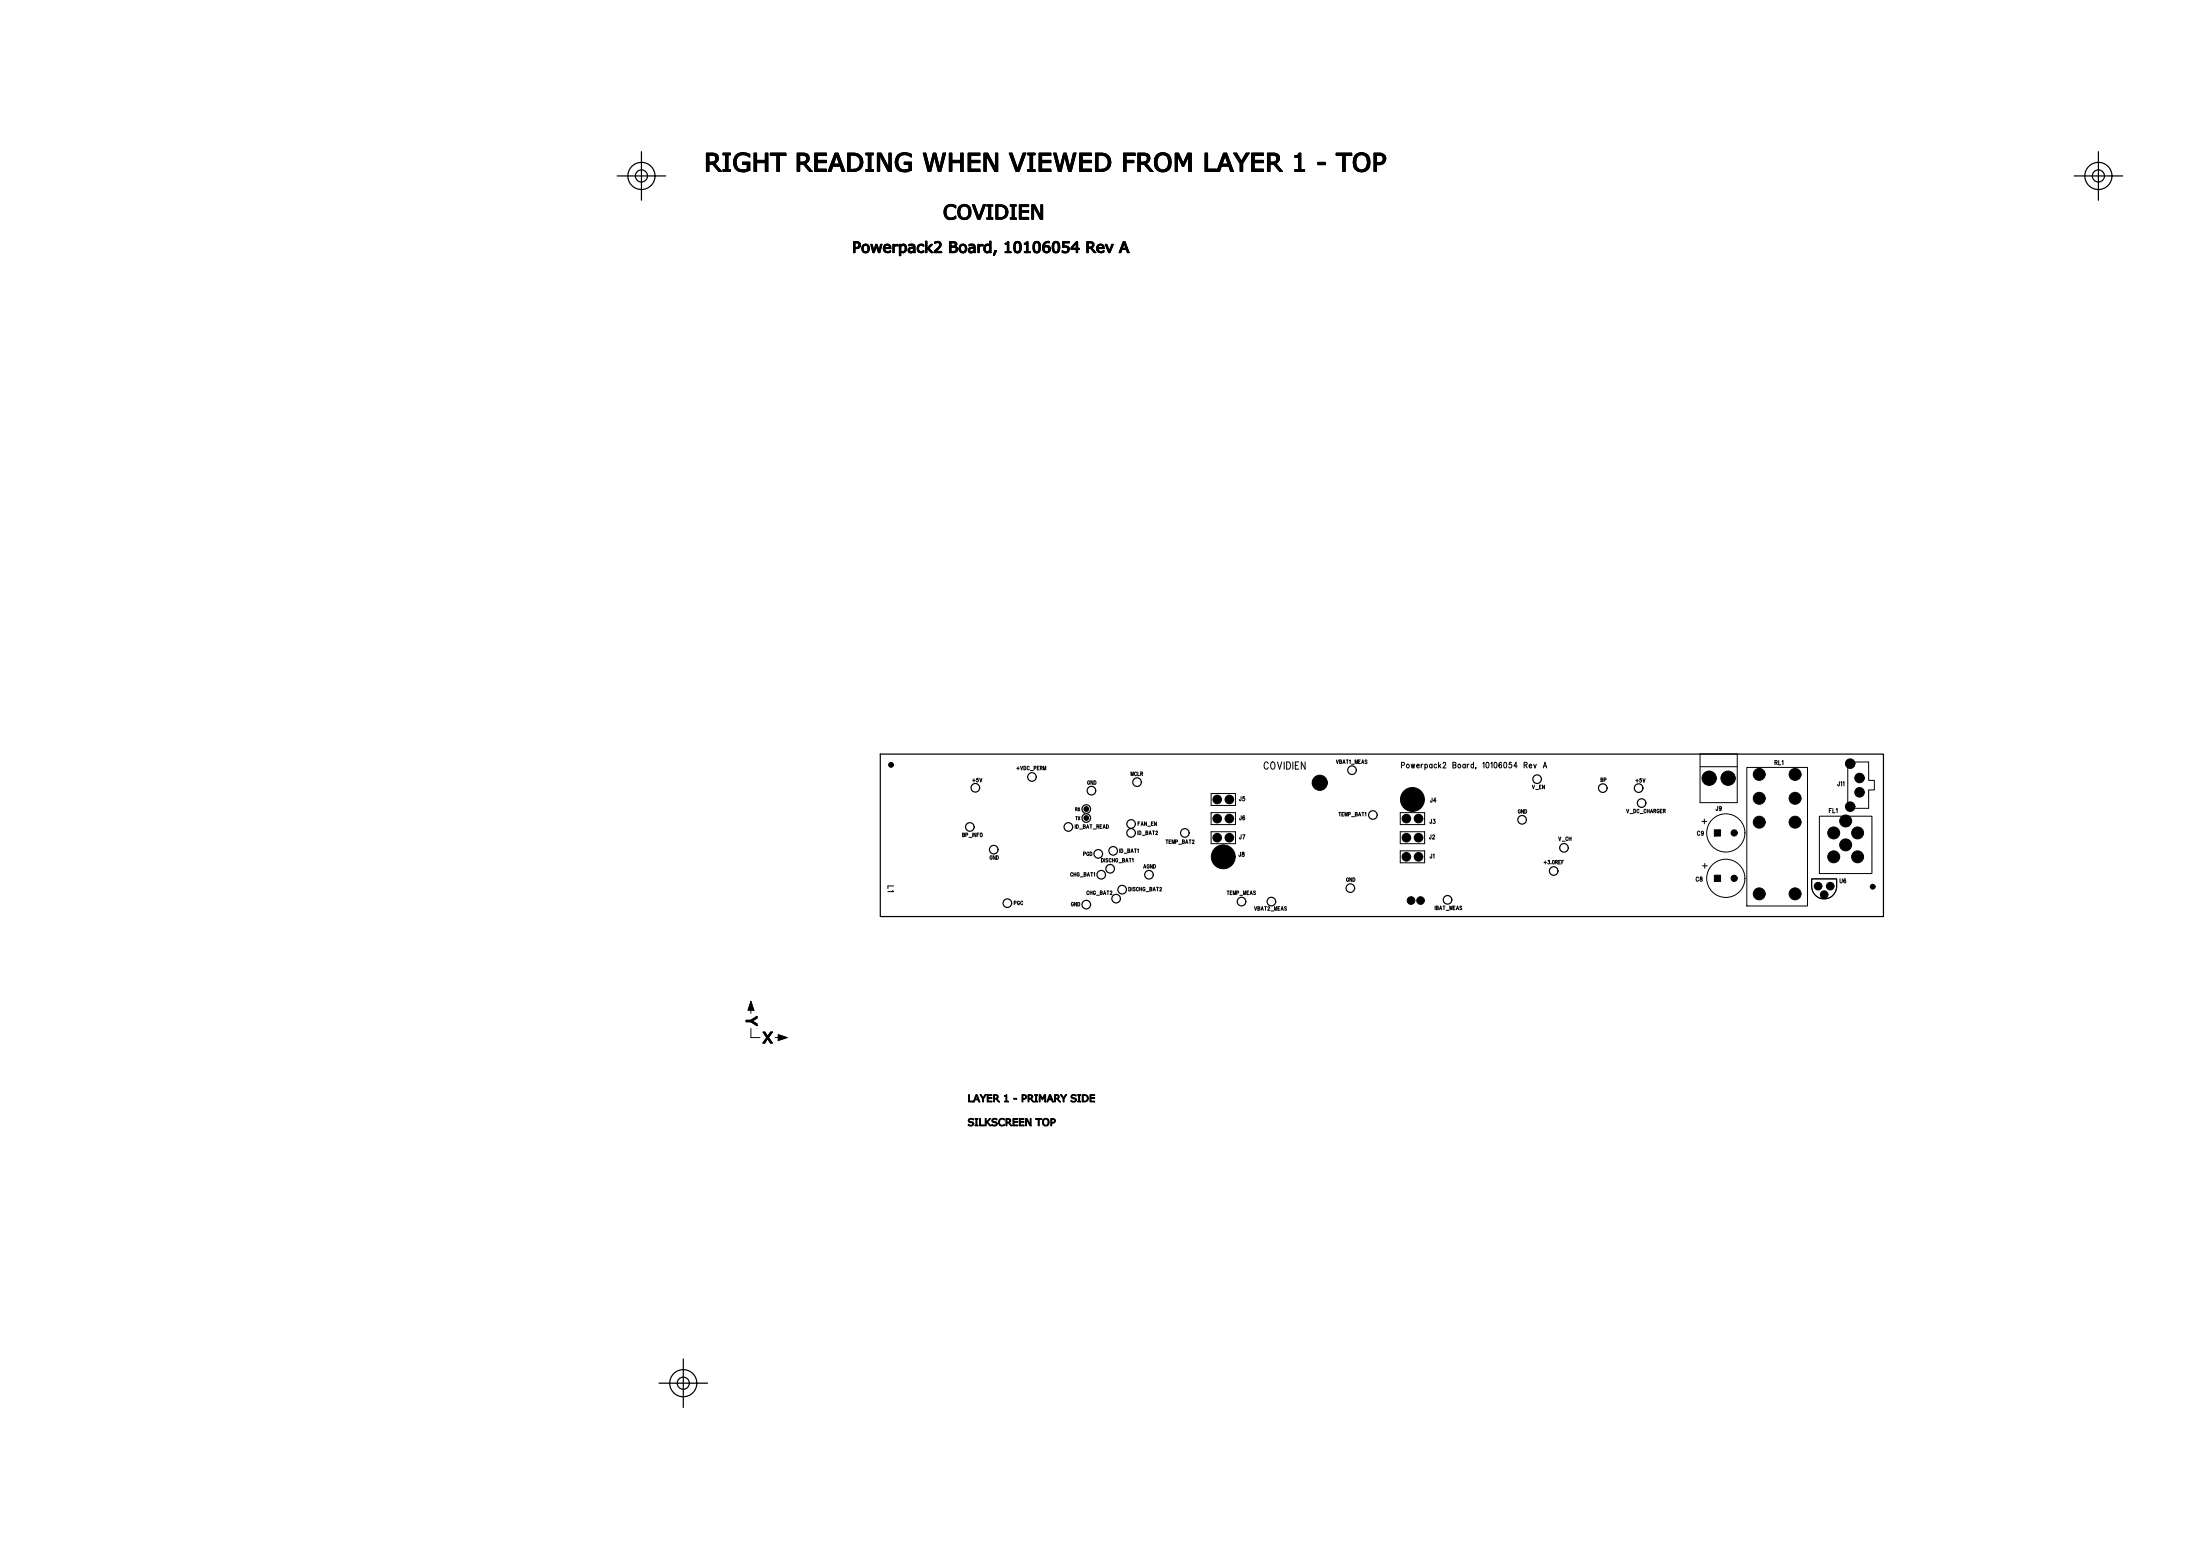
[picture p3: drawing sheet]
<svg xmlns="http://www.w3.org/2000/svg" width="297mm" height="210mm" viewBox="0 0 297 210" stroke-linecap="round" stroke-linejoin="round" font-family="sans-serif">
<g fill="none" stroke="#000" stroke-width=".16">
<path d="M83.3 23.8h6.6M86.6 20.5v6.5M280 23.8h6.6M283.3 20.5v6.5M118.9 101.8h135.4v21.9h-135.4zM89 186.7h6.5M92.3 183.4v6.6"/>
<circle cx="86.6" cy="23.8" r="1.83"/>
<circle cx="86.6" cy="23.8" r=".82"/>
<circle cx="283.3" cy="23.8" r="1.83"/>
<circle cx="283.3" cy="23.8" r=".82"/>
<circle cx="130.9" cy="111.6" r=".58"/>
<circle cx="131.7" cy="106.3" r=".58"/>
<circle cx="134.2" cy="114.7" r=".58"/>
<circle cx="139.3" cy="104.9" r=".58"/>
<circle cx="144.2" cy="111.6" r=".58"/>
<circle cx="146.7" cy="109.2" r=".58"/>
<circle cx="146.7" cy="110.4" r=".58"/>
<circle cx="147.4" cy="106.7" r=".58"/>
<circle cx="148.3" cy="115.3" r=".58"/>
<circle cx="148.7" cy="118.1" r=".58"/>
<circle cx="149.9" cy="117.3" r=".58"/>
<circle cx="150.3" cy="114.9" r=".58"/>
<circle cx="152.7" cy="111.2" r=".58"/>
<circle cx="152.7" cy="112.4" r=".58"/>
<circle cx="153.5" cy="105.6" r=".58"/>
<circle cx="155.1" cy="118.1" r=".58"/>
<circle cx="160" cy="112.4" r=".58"/>
<circle cx="182.3" cy="119.9" r=".58"/>
<circle cx="182.5" cy="104" r=".58"/>
<circle cx="185.4" cy="110" r=".58"/>
<circle cx="205.5" cy="110.7" r=".58"/>
<circle cx="207.5" cy="105.2" r=".58"/>
<circle cx="209.8" cy="117.6" r=".58"/>
<circle cx="211.2" cy="114.4" r=".58"/>
<circle cx="216.4" cy="106.4" r=".58"/>
<circle cx="221.2" cy="106.4" r=".58"/>
<circle cx="221.6" cy="108.4" r=".58"/>
<circle cx="136" cy="121.9" r=".58"/>
<circle cx="146.7" cy="122.1" r=".58"/>
<circle cx="150.7" cy="121.3" r=".58"/>
<circle cx="151.5" cy="120.1" r=".58"/>
<circle cx="167.6" cy="121.7" r=".58"/>
<circle cx="171.7" cy="121.7" r=".58"/>
<circle cx="195.4" cy="121.5" r=".58"/>
<circle cx="92.3" cy="186.7" r="1.83"/>
<circle cx="92.3" cy="186.7" r=".82"/>
</g>
<g fill="none" stroke="#000" stroke-width=".14">
<path d="M166.8 107.1v1.6M166.8 109.7v1.6M166.8 112.3v1.6M192.3 109.7v1.6M192.3 112.3v1.6M192.3 114.9v1.6M235.9 103.6h8.1v18.7h-8.1zM245.6 110.2h7.1v7.7h-7.1zM101.4 135.1l.4 1.3h-.8zM101.4 135.5l.2 .7h-.5zM101.4 135.7l.1 .5h-.3zM101.4 135.4l.3 .9h-.6z"/>
<path d="M101.4 135.9l.1 .2h-.2zM101.4 136.4v.4M101.4 138.8v1.3h1.2M105.1 139.7l1.2 .4-1.2 .4zM105.1 139.7l1 .4-1 .3zM105.2 139.8l.7 .3-.7 .2zM105.3 139.9l.4 .2-.4 .1zM105.3 140l.2 .1h-.2z"/>
</g>
<g fill="#000" stroke="#000" stroke-width=".14">
<path d="M231.5 118.1h.8v.9h-.8zM231.5 112h.8v.9h-.8z"/>
<path d="M95.4 20.7a1.71 1.71 0 0 1 1.5 .3l.1 .2a.71 .71 0 0 1-.5 .9l.9 1h-.4l-.8-.9h-.5v.9h-.3zM95.7 20.9v1a.68 .68 0 0 0 1-.6 .48 .48 0 0 0-.6-.4zM97.6 20.7h1v.2h-.3v2h.3v.2h-1v-.2h.4v-2h-.4zM99.4 20.9l.2-.1a1.67 1.67 0 0 1 1.6 0v.4a1.29 1.29 0 0 0-1.6-.1 1.14 1.14 0 0 0 .5 1.8l.8-.1v-.6h-.6v-.3h.9v1.1a1.35 1.35 0 0 1-1.4 .1 1.35 1.35 0 0 1-.8-1.2l.1-.5zM101.8 20.7h.3v.9h1.2v-.9h.4v2.4h-.4v-1.1h-1.2v1.1h-.3zM104 20.7h2.1v.3h-.9v2.1h-.3v-2.1h-.9zM107.6 20.7a1.71 1.71 0 0 1 1.6 .3v.2a.71 .71 0 0 1-.5 .9l1 1h-.4l-.8-.9h-.5v.9h-.4zM108 20.9v1a.68 .68 0 0 0 .9-.6 .48 .48 0 0 0-.6-.4zM110 20.7h1.6v.3h-1.3v.6h1.3v.4h-1.3v.8h1.3v.3h-1.6zM112.7 20.7h.4l1 2.4h-.4l-.2-.7h-1.1l-.2 .7h-.4zM112.9 21l-.4 1.2h.9zM114.4 20.7h.6a1.25 1.25 0 0 1 1.5 1.2 1.25 1.25 0 0 1-1.5 1.2h-.6zM114.8 20.9v2a1.03 1.03 0 0 0 1.3-1.3 .88 .88 0 0 0-1-.7zM116.9 20.7h1v.2h-.3v2h.3v.2h-1v-.2h.3v-2h-.3zM118.5 20.7h.5l1 2v-2h.3v2.4h-.4l-1.1-2.2v2.2h-.3zM121.2 20.9l.2-.1a1.67 1.67 0 0 1 1.7 0v.4a1.3 1.3 0 0 0-1.7-.1 1.14 1.14 0 0 0 .5 1.8l.8-.1v-.6h-.6v-.3h1v1.1a1.35 1.35 0 0 1-1.5 .1 1.35 1.35 0 0 1-.7-1.2l.1-.5zM124.7 20.7h.3l.5 2 .5-2h.4l.5 2 .4-2h.4l-.7 2.4h-.3l-.6-2-.4 2h-.4zM128.2 20.7h.3v.9h1.2v-.9h.3v2.4h-.3v-1.1h-1.2v1.1h-.3zM130.7 20.7h1.6v.3h-1.2v.6h1.2v.4h-1.2v.8h1.2v.3h-1.6zM132.8 20.7h.6l1 2v-2h.3v2.4h-.4l-1.1-2.2v2.2h-.4zM136.3 20.7h.3l.8 2.1 .7-2.1h.4l-.9 2.4h-.4zM138.7 20.7h1.1v.2h-.4v2h.4v.2h-1.1v-.2h.4v-2h-.4zM140.3 20.7h1.6v.3h-1.3v.6h1.3v.4h-1.3v.8h1.3v.3h-1.6zM142.3 20.7h.3l.5 2 .5-2h.4l.5 2 .4-2h.4l-.7 2.4h-.3l-.6-2-.4 2h-.4zM145.8 20.7h1.6v.3h-1.3v.6h1.3v.4h-1.3v.8h1.3v.3h-1.6zM147.9 20.7h.6a1.25 1.25 0 0 1 1.5 1.2 1.25 1.25 0 0 1-1.5 1.2h-.6zM148.2 20.9v2a1.03 1.03 0 0 0 1.4-1.3 .88 .88 0 0 0-1-.7zM151.7 20.7h1.6v.3h-1.3v.6h1.1v.4h-1.1v1.1h-.3zM153.6 20.7a1.71 1.71 0 0 1 1.6 .3v.2a.71 .71 0 0 1-.5 .9l1 1h-.4l-.8-.9h-.5v.9h-.4zM154 20.9v1a.68 .68 0 0 0 .9-.6 .48 .48 0 0 0-.6-.4zM156.2 20.9a1.18 1.18 0 0 1 1.4-.1 1.18 1.18 0 0 1 .5 1.4 1.13 1.13 0 0 1-1.3 1 1.13 1.13 0 0 1-.9-1.3 1.29 1.29 0 0 1 .3-1zM156.4 21.1a1.11 1.11 0 0 0 .6 1.8 .82 .82 0 0 0 .8-1 .84 .84 0 0 0-1.1-1zM158.7 20.7h.4l.7 1.4 .6-1.4h.4v2.4h-.3v-2.1l-.7 1.5h-.1l-.7-1.5v2.1h-.3zM162.7 20.7h.3v2.1h1.3v.3h-1.6zM165.2 20.7h.4l.9 2.4h-.3l-.3-.7h-1l-.2 .7h-.4zM165.4 21l-.4 1.2h.8zM166.6 20.7h.4l.6 1.1 .7-1.1h.4l-.9 1.4v1h-.4v-1zM169 20.7h1.6v.3h-1.3v.6h1.3v.4h-1.3v.8h1.3v.3h-1.6zM171.1 20.7a1.71 1.71 0 0 1 1.6 .3v.2a.71 .71 0 0 1-.5 .9l1 1h-.4l-.8-.9h-.5v.9h-.4zM171.5 20.9v1a.68 .68 0 0 0 .9-.6 .48 .48 0 0 0-.6-.4zM174.8 21a.45 .45 0 0 0 .6-.3h.2v2.2h.5v.2h-1.3v-.2h.5v-1.7h-.5zM177.9 21.9h1v.3h-1zM180.4 20.7h2.1v.3h-.9v2.1h-.3v-2.1h-.9zM183 20.9a1.18 1.18 0 0 1 1.5-.1 1.18 1.18 0 0 1 .4 1.4 1.13 1.13 0 0 1-1.2 1 1.13 1.13 0 0 1-1-1.3 1.29 1.29 0 0 1 .3-1zM183.2 21.1a1.11 1.11 0 0 0 .7 1.8 .82 .82 0 0 0 .7-1 .84 .84 0 0 0-1.1-1zM185.5 20.7a1.53 1.53 0 0 1 1.5 .4 .83 .83 0 0 1-.8 1.1h-.3v.9h-.4zM185.9 20.9v1.1h.2a.52 .52 0 0 0 .7-.5 .52 .52 0 0 0-.6-.6z"/>
<path d="M95.4 20.7a1.71 1.71 0 0 1 1.5 .3l.1 .2a.71 .71 0 0 1-.5 .9l.9 1h-.4l-.8-.9h-.5v.9h-.3zM95.7 20.9v1a.68 .68 0 0 0 1-.6 .48 .48 0 0 0-.6-.4zM97.6 20.7h1v.2h-.3v2h.3v.2h-1v-.2h.4v-2h-.4zM99.4 20.9l.2-.1a1.67 1.67 0 0 1 1.6 0v.4a1.29 1.29 0 0 0-1.6-.1 1.14 1.14 0 0 0 .5 1.8l.8-.1v-.6h-.6v-.3h.9v1.1a1.35 1.35 0 0 1-1.4 .1 1.35 1.35 0 0 1-.8-1.2l.1-.5zM101.8 20.7h.3v.9h1.2v-.9h.4v2.4h-.4v-1.1h-1.2v1.1h-.3zM104 20.7h2.1v.3h-.9v2.1h-.3v-2.1h-.9zM107.6 20.7a1.71 1.71 0 0 1 1.6 .3v.2a.71 .71 0 0 1-.5 .9l1 1h-.4l-.8-.9h-.5v.9h-.4zM108 20.9v1a.68 .68 0 0 0 .9-.6 .48 .48 0 0 0-.6-.4zM110 20.7h1.6v.3h-1.3v.6h1.3v.4h-1.3v.8h1.3v.3h-1.6zM112.7 20.7h.4l1 2.4h-.4l-.2-.7h-1.1l-.2 .7h-.4zM112.9 21l-.4 1.2h.9zM114.4 20.7h.6a1.25 1.25 0 0 1 1.5 1.2 1.25 1.25 0 0 1-1.5 1.2h-.6zM114.8 20.9v2a1.03 1.03 0 0 0 1.3-1.3 .88 .88 0 0 0-1-.7zM116.9 20.7h1v.2h-.3v2h.3v.2h-1v-.2h.3v-2h-.3zM118.5 20.7h.5l1 2v-2h.3v2.4h-.4l-1.1-2.2v2.2h-.3zM121.2 20.9l.2-.1a1.67 1.67 0 0 1 1.7 0v.4a1.3 1.3 0 0 0-1.7-.1 1.14 1.14 0 0 0 .5 1.8l.8-.1v-.6h-.6v-.3h1v1.1a1.35 1.35 0 0 1-1.5 .1 1.35 1.35 0 0 1-.7-1.2l.1-.5zM124.7 20.7h.3l.5 2 .5-2h.4l.5 2 .4-2h.4l-.7 2.4h-.3l-.6-2-.4 2h-.4zM128.2 20.7h.3v.9h1.2v-.9h.3v2.4h-.3v-1.1h-1.2v1.1h-.3zM130.7 20.7h1.6v.3h-1.2v.6h1.2v.4h-1.2v.8h1.2v.3h-1.6zM132.8 20.7h.6l1 2v-2h.3v2.4h-.4l-1.1-2.2v2.2h-.4zM136.3 20.7h.3l.8 2.1 .7-2.1h.4l-.9 2.4h-.4zM138.7 20.7h1.1v.2h-.4v2h.4v.2h-1.1v-.2h.4v-2h-.4zM140.3 20.7h1.6v.3h-1.3v.6h1.3v.4h-1.3v.8h1.3v.3h-1.6zM142.3 20.7h.3l.5 2 .5-2h.4l.5 2 .4-2h.4l-.7 2.4h-.3l-.6-2-.4 2h-.4zM145.8 20.7h1.6v.3h-1.3v.6h1.3v.4h-1.3v.8h1.3v.3h-1.6zM147.9 20.7h.6a1.25 1.25 0 0 1 1.5 1.2 1.25 1.25 0 0 1-1.5 1.2h-.6zM148.2 20.9v2a1.03 1.03 0 0 0 1.4-1.3 .88 .88 0 0 0-1-.7zM151.7 20.7h1.6v.3h-1.3v.6h1.1v.4h-1.1v1.1h-.3zM153.6 20.7a1.71 1.71 0 0 1 1.6 .3v.2a.71 .71 0 0 1-.5 .9l1 1h-.4l-.8-.9h-.5v.9h-.4zM154 20.9v1a.68 .68 0 0 0 .9-.6 .48 .48 0 0 0-.6-.4zM156.2 20.9a1.18 1.18 0 0 1 1.4-.1 1.18 1.18 0 0 1 .5 1.4 1.13 1.13 0 0 1-1.3 1 1.13 1.13 0 0 1-.9-1.3 1.29 1.29 0 0 1 .3-1zM156.4 21.1a1.11 1.11 0 0 0 .6 1.8 .82 .82 0 0 0 .8-1 .84 .84 0 0 0-1.1-1zM158.7 20.7h.4l.7 1.4 .6-1.4h.4v2.4h-.3v-2.1l-.7 1.5h-.1l-.7-1.5v2.1h-.3zM162.7 20.7h.3v2.1h1.3v.3h-1.6zM165.2 20.7h.4l.9 2.4h-.3l-.3-.7h-1l-.2 .7h-.4zM165.4 21l-.4 1.2h.8zM166.6 20.7h.4l.6 1.1 .7-1.1h.4l-.9 1.4v1h-.4v-1zM169 20.7h1.6v.3h-1.3v.6h1.3v.4h-1.3v.8h1.3v.3h-1.6zM171.1 20.7a1.71 1.71 0 0 1 1.6 .3v.2a.71 .71 0 0 1-.5 .9l1 1h-.4l-.8-.9h-.5v.9h-.4zM171.5 20.9v1a.68 .68 0 0 0 .9-.6 .48 .48 0 0 0-.6-.4zM174.8 21a.45 .45 0 0 0 .6-.3h.2v2.2h.5v.2h-1.3v-.2h.5v-1.7h-.5zM177.9 21.9h1v.3h-1zM180.4 20.7h2.1v.3h-.9v2.1h-.3v-2.1h-.9zM183 20.9a1.18 1.18 0 0 1 1.5-.1 1.18 1.18 0 0 1 .4 1.4 1.13 1.13 0 0 1-1.2 1 1.13 1.13 0 0 1-1-1.3 1.29 1.29 0 0 1 .3-1zM183.2 21.1a1.11 1.11 0 0 0 .7 1.8 .82 .82 0 0 0 .7-1 .84 .84 0 0 0-1.1-1zM185.5 20.7a1.53 1.53 0 0 1 1.5 .4 .83 .83 0 0 1-.8 1.1h-.3v.9h-.4zM185.9 20.9v1.1h.2a.52 .52 0 0 0 .7-.5 .52 .52 0 0 0-.6-.6z"/>
<path d="M115.2 32.6h.4a.5 .5 0 0 1 .6 .6 .5 .5 0 0 1-.8 .4v.5h-.2zM115.4 32.8v.6a.36 .36 0 0 0 .6-.3 .36 .36 0 0 0-.6-.3zM116.5 33.1a.56 .56 0 0 1 .8 .1 .56 .56 0 0 1 0 .7 .56 .56 0 0 1-.8 .1 .74 .74 0 0 1 0-.9zM116.6 33.2v.2a.39 .39 0 0 0 0 .5 .39 .39 0 0 0 .5 0l.1-.2a.39 .39 0 0 0-.1-.5 .39 .39 0 0 0-.5 0zM117.6 33h.2l.2 .9 .2-.9h.2l.3 .9 .2-.9h.2l-.3 1.1h-.2l-.3-.8-.3 .8h-.1zM119.4 33.1a.5 .5 0 0 1 .6-.1 .5 .5 0 0 1 .3 .6h-.9a.47 .47 0 0 0 .4 .3 .47 .47 0 0 0 .5-.1v.2a.63 .63 0 0 1-.9 0 .63 .63 0 0 1 0-.9zM119.5 33.2l-.1 .2h.7a.31 .31 0 0 0-.2-.3 .31 .31 0 0 0-.4 .1zM120.6 33h.1v.1l.5-.1v.2l-.5 .1v.8h-.1zM121.4 33h.2v.1a.51 .51 0 0 1 .7 0 .51 .51 0 0 1 .1 .7l-.4 .3-.4-.1v.5h-.2zM121.6 33.3v.6a.42 .42 0 0 0 .6-.2 .42 .42 0 0 0-.3-.6zM122.7 33h.2a.47 .47 0 0 1 .6 .3v.8h-.1v-.1a.41 .41 0 0 1-.8 0 .41 .41 0 0 1 .5-.6h.3l-.1-.2-.1-.1-.5 .1zM122.8 33.6a.25 .25 0 0 0 .1 .3 .25 .25 0 0 0 .3 0l.2-.1v-.3zM124 33.1a.61 .61 0 0 1 .7-.1v.3a.42 .42 0 0 0-.6-.1 .42 .42 0 0 0 0 .6 .42 .42 0 0 0 .6 0v.2a.59 .59 0 0 1-.8-.1 .59 .59 0 0 1 .1-.8zM125 32.6h.1v.9l.6-.5h.2l-.5 .5 .6 .6h-.3l-.4-.5-.2 .1v.4h-.1zM126.2 32.7a.54 .54 0 0 1 .8 .1 .54 .54 0 0 1-.2 .8l-.5 .3h.8v.2h-1v-.2l.6-.5 .2-.4-.1-.2-.2-.1-.4 .2zM128.2 32.6h.4a.36 .36 0 0 1 .5 .2 .36 .36 0 0 1-.1 .5 .45 .45 0 0 1 .3 .5 .45 .45 0 0 1-.6 .3h-.5zM128.4 32.8v.4h.3a.23 .23 0 0 0 .3-.1 .23 .23 0 0 0-.2-.3zM128.4 33.4v.5h.3a.31 .31 0 0 0 .4-.2 .31 .31 0 0 0-.4-.3zM129.6 33.1a.56 .56 0 0 1 .8 .1 .56 .56 0 0 1 0 .7 .56 .56 0 0 1-.8 .1 .74 .74 0 0 1 0-.9zM129.8 33.2l-.1 .2a.39 .39 0 0 0 0 .5 .39 .39 0 0 0 .6 0v-.2a.39 .39 0 0 0 0-.5 .39 .39 0 0 0-.5 0zM130.8 33h.2a.47 .47 0 0 1 .7 .3v.8h-.2v-.1a.41 .41 0 0 1-.7 0 .41 .41 0 0 1 .4-.6h.3v-.2l-.2-.1-.5 .1zM131 33.6a.25 .25 0 0 0 0 .3 .25 .25 0 0 0 .3 0l.2-.1v-.3zM132 33h.2v.1l.5-.1v.2l-.5 .1v.8h-.2zM133 33.1a.51 .51 0 0 1 .6-.1v-.4h.2v1.5h-.2v-.1a.49 .49 0 0 1-.6 0 .49 .49 0 0 1-.2-.6zM133.1 33.3l-.1 .3 .1 .3a.39 .39 0 0 0 .5-.1v-.6l-.2-.1zM134.3 33.8h.3l-.3 .7h-.2zM135.7 32.8l.5-.2v1.4h.3v.1h-.8v-.1h.3v-1h-.3zM137.1 32.7a.55 .55 0 0 1 .6 0 .55 .55 0 0 1 .2 .7 .53 .53 0 0 1-.4 .7 .53 .53 0 0 1-.6-.5v-.7zM137.2 32.8a.97 .97 0 0 0 .1 1.2h.1a.54 .54 0 0 0 .3-.8 .35 .35 0 0 0-.5-.4zM138.3 32.8l.5-.2v1.4h.3v.1h-.8v-.1h.3v-1h-.3zM139.7 32.7a.55 .55 0 0 1 .6 0 .55 .55 0 0 1 .2 .7 .53 .53 0 0 1-.4 .7 .53 .53 0 0 1-.6-.5v-.7zM139.8 32.8a.97 .97 0 0 0 .1 1.2h.1a.54 .54 0 0 0 .3-.8 .35 .35 0 0 0-.5-.4zM140.9 32.8l.3-.2h.5v.2h-.1a.49 .49 0 0 0-.6 .5 .52 .52 0 0 1 .8 .1 .52 .52 0 0 1-.4 .8 .52 .52 0 0 1-.6-.6v-.5zM141 33.4a.35 .35 0 0 0 .2 .5 .35 .35 0 0 0 .4-.4l-.3-.2zM142.3 32.7a.55 .55 0 0 1 .6 0 .55 .55 0 0 1 .2 .7 .53 .53 0 0 1-.4 .7 .53 .53 0 0 1-.6-.5v-.7zM142.4 32.8a.97 .97 0 0 0 .1 1.2h.1a.54 .54 0 0 0 .3-.8 .35 .35 0 0 0-.5-.4zM143.5 32.6h.9v.2h-.7v.4a.53 .53 0 0 1 .7 .5 .53 .53 0 0 1-.8 .4h-.2v-.3a.39 .39 0 0 0 .5 .2 .39 .39 0 0 0 .2-.6h-.6zM145.3 32.6h.2v.9h.2v.2h-.2v.4h-.2v-.4h-.7v-.2zM145.3 32.8l-.6 .7h.6zM146.7 32.6h.5a.43 .43 0 0 1 .5 .3 .43 .43 0 0 1-.3 .6l.6 .6h-.3l-.5-.6h-.3v.6h-.2zM146.9 32.8v.6h.2a.29 .29 0 0 0 .4-.3 .29 .29 0 0 0-.3-.3zM148.2 33.1a.5 .5 0 0 1 .6-.1 .5 .5 0 0 1 .3 .6h-.9a.47 .47 0 0 0 .4 .3 .47 .47 0 0 0 .5-.1v.2a.63 .63 0 0 1-.9 0 .63 .63 0 0 1 0-.9zM148.3 33.2l-.1 .2h.7a.31 .31 0 0 0-.2-.3 .31 .31 0 0 0-.4 .1zM149.2 33h.2l.4 .9 .3-.9h.2l-.4 1.1h-.2zM151.7 32.6h.2l.5 1.5h-.2l-.1-.4h-.6l-.2 .4h-.2zM151.8 32.8l-.3 .7h.5z"/>
<path d="M115.2 32.6h.4a.5 .5 0 0 1 .6 .6 .5 .5 0 0 1-.8 .4v.5h-.2zM115.4 32.8v.6a.36 .36 0 0 0 .6-.3 .36 .36 0 0 0-.6-.3zM116.5 33.1a.56 .56 0 0 1 .8 .1 .56 .56 0 0 1 0 .7 .56 .56 0 0 1-.8 .1 .74 .74 0 0 1 0-.9zM116.6 33.2v.2a.39 .39 0 0 0 0 .5 .39 .39 0 0 0 .5 0l.1-.2a.39 .39 0 0 0-.1-.5 .39 .39 0 0 0-.5 0zM117.6 33h.2l.2 .9 .2-.9h.2l.3 .9 .2-.9h.2l-.3 1.1h-.2l-.3-.8-.3 .8h-.1zM119.4 33.1a.5 .5 0 0 1 .6-.1 .5 .5 0 0 1 .3 .6h-.9a.47 .47 0 0 0 .4 .3 .47 .47 0 0 0 .5-.1v.2a.63 .63 0 0 1-.9 0 .63 .63 0 0 1 0-.9zM119.5 33.2l-.1 .2h.7a.31 .31 0 0 0-.2-.3 .31 .31 0 0 0-.4 .1zM120.6 33h.1v.1l.5-.1v.2l-.5 .1v.8h-.1zM121.4 33h.2v.1a.51 .51 0 0 1 .7 0 .51 .51 0 0 1 .1 .7l-.4 .3-.4-.1v.5h-.2zM121.6 33.3v.6a.42 .42 0 0 0 .6-.2 .42 .42 0 0 0-.3-.6zM122.7 33h.2a.47 .47 0 0 1 .6 .3v.8h-.1v-.1a.41 .41 0 0 1-.8 0 .41 .41 0 0 1 .5-.6h.3l-.1-.2-.1-.1-.5 .1zM122.8 33.6a.25 .25 0 0 0 .1 .3 .25 .25 0 0 0 .3 0l.2-.1v-.3zM124 33.1a.61 .61 0 0 1 .7-.1v.3a.42 .42 0 0 0-.6-.1 .42 .42 0 0 0 0 .6 .42 .42 0 0 0 .6 0v.2a.59 .59 0 0 1-.8-.1 .59 .59 0 0 1 .1-.8zM125 32.6h.1v.9l.6-.5h.2l-.5 .5 .6 .6h-.3l-.4-.5-.2 .1v.4h-.1zM126.2 32.7a.54 .54 0 0 1 .8 .1 .54 .54 0 0 1-.2 .8l-.5 .3h.8v.2h-1v-.2l.6-.5 .2-.4-.1-.2-.2-.1-.4 .2zM128.2 32.6h.4a.36 .36 0 0 1 .5 .2 .36 .36 0 0 1-.1 .5 .45 .45 0 0 1 .3 .5 .45 .45 0 0 1-.6 .3h-.5zM128.4 32.8v.4h.3a.23 .23 0 0 0 .3-.1 .23 .23 0 0 0-.2-.3zM128.4 33.4v.5h.3a.31 .31 0 0 0 .4-.2 .31 .31 0 0 0-.4-.3zM129.6 33.1a.56 .56 0 0 1 .8 .1 .56 .56 0 0 1 0 .7 .56 .56 0 0 1-.8 .1 .74 .74 0 0 1 0-.9zM129.8 33.2l-.1 .2a.39 .39 0 0 0 0 .5 .39 .39 0 0 0 .6 0v-.2a.39 .39 0 0 0 0-.5 .39 .39 0 0 0-.5 0zM130.8 33h.2a.47 .47 0 0 1 .7 .3v.8h-.2v-.1a.41 .41 0 0 1-.7 0 .41 .41 0 0 1 .4-.6h.3v-.2l-.2-.1-.5 .1zM131 33.6a.25 .25 0 0 0 0 .3 .25 .25 0 0 0 .3 0l.2-.1v-.3zM132 33h.2v.1l.5-.1v.2l-.5 .1v.8h-.2zM133 33.1a.51 .51 0 0 1 .6-.1v-.4h.2v1.5h-.2v-.1a.49 .49 0 0 1-.6 0 .49 .49 0 0 1-.2-.6zM133.1 33.3l-.1 .3 .1 .3a.39 .39 0 0 0 .5-.1v-.6l-.2-.1zM134.3 33.8h.3l-.3 .7h-.2zM135.7 32.8l.5-.2v1.4h.3v.1h-.8v-.1h.3v-1h-.3zM137.1 32.7a.55 .55 0 0 1 .6 0 .55 .55 0 0 1 .2 .7 .53 .53 0 0 1-.4 .7 .53 .53 0 0 1-.6-.5v-.7zM137.2 32.8a.97 .97 0 0 0 .1 1.2h.1a.54 .54 0 0 0 .3-.8 .35 .35 0 0 0-.5-.4zM138.3 32.8l.5-.2v1.4h.3v.1h-.8v-.1h.3v-1h-.3zM139.7 32.7a.55 .55 0 0 1 .6 0 .55 .55 0 0 1 .2 .7 .53 .53 0 0 1-.4 .7 .53 .53 0 0 1-.6-.5v-.7zM139.8 32.8a.97 .97 0 0 0 .1 1.2h.1a.54 .54 0 0 0 .3-.8 .35 .35 0 0 0-.5-.4zM140.9 32.8l.3-.2h.5v.2h-.1a.49 .49 0 0 0-.6 .5 .52 .52 0 0 1 .8 .1 .52 .52 0 0 1-.4 .8 .52 .52 0 0 1-.6-.6v-.5zM141 33.4a.35 .35 0 0 0 .2 .5 .35 .35 0 0 0 .4-.4l-.3-.2zM142.3 32.7a.55 .55 0 0 1 .6 0 .55 .55 0 0 1 .2 .7 .53 .53 0 0 1-.4 .7 .53 .53 0 0 1-.6-.5v-.7zM142.4 32.8a.97 .97 0 0 0 .1 1.2h.1a.54 .54 0 0 0 .3-.8 .35 .35 0 0 0-.5-.4zM143.5 32.6h.9v.2h-.7v.4a.53 .53 0 0 1 .7 .5 .53 .53 0 0 1-.8 .4h-.2v-.3a.39 .39 0 0 0 .5 .2 .39 .39 0 0 0 .2-.6h-.6zM145.3 32.6h.2v.9h.2v.2h-.2v.4h-.2v-.4h-.7v-.2zM145.3 32.8l-.6 .7h.6zM146.7 32.6h.5a.43 .43 0 0 1 .5 .3 .43 .43 0 0 1-.3 .6l.6 .6h-.3l-.5-.6h-.3v.6h-.2zM146.9 32.8v.6h.2a.29 .29 0 0 0 .4-.3 .29 .29 0 0 0-.3-.3zM148.2 33.1a.5 .5 0 0 1 .6-.1 .5 .5 0 0 1 .3 .6h-.9a.47 .47 0 0 0 .4 .3 .47 .47 0 0 0 .5-.1v.2a.63 .63 0 0 1-.9 0 .63 .63 0 0 1 0-.9zM148.3 33.2l-.1 .2h.7a.31 .31 0 0 0-.2-.3 .31 .31 0 0 0-.4 .1zM149.2 33h.2l.4 .9 .3-.9h.2l-.4 1.1h-.2zM151.7 32.6h.2l.5 1.5h-.2l-.1-.4h-.6l-.2 .4h-.2zM151.8 32.8l-.3 .7h.5z"/>
<path d="M127.7 27.9l.7-.3 .6 .1v.4a.8 .8 0 0 0-1.3 .3 .8 .8 0 0 0 1 1l.3-.2v.3a1.02 1.02 0 0 1-1.3-.1 1.02 1.02 0 0 1-.1-1.4zM129.6 27.9a.93 .93 0 0 1 1.1-.2 .93 .93 0 0 1 .4 1.1 .9 .9 0 0 1-1.1 .8 .9 .9 0 0 1-.7-1.2zM129.7 28a.87 .87 0 0 0 .5 1.4 .84 .84 0 0 0 .7-.8 .84 .84 0 0 0-.7-.8zM131.3 27.6h.3l.6 1.7 .6-1.7h.2l-.7 2h-.3zM133.2 27.6h.8v.2h-.2v1.6h.2v.2h-.8v-.2h.3v-1.6h-.3zM134.5 27.6h.4a.99 .99 0 0 1 1.2 1 .99 .99 0 0 1-1.2 1h-.4zM134.7 27.9v1.5a.81 .81 0 0 0 1.1-.8 .81 .81 0 0 0-1.1-.7zM136.4 27.6h.8v.2h-.3v1.6h.3v.2h-.8v-.2h.3v-1.6h-.3zM137.6 27.6h1.3v.3h-1v.5h1v.3h-1v.6h1v.3h-1.3zM139.3 27.6h.4l.8 1.6v-1.6h.3v2h-.3l-1-1.7v1.7h-.2z"/>
<path d="M127.7 27.9l.7-.3 .6 .1v.4a.8 .8 0 0 0-1.3 .3 .8 .8 0 0 0 1 1l.3-.2v.3a1.02 1.02 0 0 1-1.3-.1 1.02 1.02 0 0 1-.1-1.4zM129.6 27.9a.93 .93 0 0 1 1.1-.2 .93 .93 0 0 1 .4 1.1 .9 .9 0 0 1-1.1 .8 .9 .9 0 0 1-.7-1.2zM129.7 28a.87 .87 0 0 0 .5 1.4 .84 .84 0 0 0 .7-.8 .84 .84 0 0 0-.7-.8zM131.3 27.6h.3l.6 1.7 .6-1.7h.2l-.7 2h-.3zM133.2 27.6h.8v.2h-.2v1.6h.2v.2h-.8v-.2h.3v-1.6h-.3zM134.5 27.6h.4a.99 .99 0 0 1 1.2 1 .99 .99 0 0 1-1.2 1h-.4zM134.7 27.9v1.5a.81 .81 0 0 0 1.1-.8 .81 .81 0 0 0-1.1-.7zM136.4 27.6h.8v.2h-.3v1.6h.3v.2h-.8v-.2h.3v-1.6h-.3zM137.6 27.6h1.3v.3h-1v.5h1v.3h-1v.6h1v.3h-1.3zM139.3 27.6h.4l.8 1.6v-1.6h.3v2h-.3l-1-1.7v1.7h-.2z"/>
<path d="M130.8 147.8h.1v.8h.5v.1h-.6zM131.8 147.8h.1l.4 .9h-.2v-.2h-.5v.2h-.2zM131.9 147.9l-.2 .5h.3zM132.3 147.8h.2l.2 .4 .3-.4h.2l-.4 .5v.4h-.1v-.4zM133.3 147.8h.6v.1h-.5v.3h.5v.1h-.5v.3h.5v.1h-.6zM134.1 147.8h.3a.29 .29 0 0 1 .4 .2 .29 .29 0 0 1-.2 .3l.4 .4h-.2l-.3-.3h-.2v.3h-.2zM134.3 147.9v.3h.1a.19 .19 0 0 0 .3-.1 .19 .19 0 0 0-.3-.2zM135.6 147.9l.3-.1v.9h.2h-.5h.2v-.7h-.2zM136.9 148.3h.4v.1h-.4zM138 147.8h.3a.33 .33 0 0 1 .3 .4 .33 .33 0 0 1-.5 .2v.3h-.1zM138.1 147.9v.4a.24 .24 0 0 0 .4-.2 .24 .24 0 0 0-.4-.2zM138.8 147.8h.3a.29 .29 0 0 1 .3 .2 .29 .29 0 0 1-.2 .3l.4 .4h-.1l-.4-.3h-.2v.3h-.1zM138.9 147.9v.3h.2a.19 .19 0 0 0 .2-.1 .19 .19 0 0 0-.2-.2zM139.7 147.8h.4v.1h-.1v.8h.1h-.4h.1v-.8h-.1zM140.3 147.8h.2l.2 .5 .3-.5h.2v.9h-.2v-.8l-.2 .6-.4-.6v.8h-.1zM141.7 147.8h.2l.3 .9h-.1l-.1-.2h-.4l-.1 .2h-.2zM141.8 147.9l-.2 .5h.3zM142.4 147.8h.3a.29 .29 0 0 1 .3 .2 .29 .29 0 0 1-.2 .3l.4 .4h-.2l-.3-.3h-.2v.3h-.1zM142.5 147.9v.3h.1a.19 .19 0 0 0 .3-.1 .19 .19 0 0 0-.2-.2zM143.2 147.8h.1l.3 .4 .3-.4h.1l-.3 .5v.4h-.2v-.4zM144.7 147.8h.4h.2v.2a.29 .29 0 0 0-.3-.2 .29 .29 0 0 0-.2 .3 .37 .37 0 0 1 .4 .2 .37 .37 0 0 1 0 .4l-.2 .1a.33 .33 0 0 1-.4-.3 .32 .32 0 0 0 .3 .2 .32 .32 0 0 0 .3-.3h-.1a.41 .41 0 0 1-.5-.5zM145.5 147.8h.4v.1h-.1v.8h.1h-.4h.1v-.8h-.1zM146.1 147.8a.56 .56 0 0 1 .7 .1 .56 .56 0 0 1 0 .7l-.2 .1h-.5zM146.3 147.9v.7a.41 .41 0 0 0 .5-.3 .41 .41 0 0 0-.5-.4zM147.2 147.8h.6v.1h-.5v.3h.5v.1h-.5v.3h.5v.1h-.6z"/>
<path d="M130.8 151h.5h.1v.2a.29 .29 0 0 0-.3-.1 .29 .29 0 0 0-.2 .2v.1a.37 .37 0 0 1 .5 .1 .37 .37 0 0 1 0 .4l-.2 .1a.33 .33 0 0 1-.5-.2 .32 .32 0 0 0 .4 .1 .32 .32 0 0 0 .2-.3 .41 .41 0 0 1-.5-.5zM131.6 151h.4v.1h-.1v.8h.1v.1h-.4v-.1h.2v-.8h-.2zM132.3 151h.1v.9h.5v.1h-.6zM133 151h.2v.5l.4-.5h.2l-.5 .4 .5 .6h-.1l-.4-.5-.1 .1v.4h-.2zM134 151h.5h.1v.2a.29 .29 0 0 0-.3-.1 .29 .29 0 0 0-.2 .2v.1a.37 .37 0 0 1 .4 .1 .37 .37 0 0 1 .1 .4l-.2 .1a.33 .33 0 0 1-.5-.2 .32 .32 0 0 0 .3 .1 .32 .32 0 0 0 .3-.3 .41 .41 0 0 1-.6-.5zM135 151.1l.3-.1h.3v.2a.4 .4 0 0 0-.5 0 .4 .4 0 0 0 0 .6 .4 .4 0 0 0 .5 0v.1a.53 .53 0 0 1-.7-.1 .53 .53 0 0 1 .1-.7zM135.8 151h.3a.29 .29 0 0 1 .4 .2 .29 .29 0 0 1-.2 .3l.3 .5h-.1l-.3-.4h-.2v.4h-.2zM136 151.1v.4h.1a.19 .19 0 0 0 .2-.2 .19 .19 0 0 0-.2-.2zM136.8 151h.6v.1h-.5v.3h.5v.1h-.5v.4h.5v.1h-.6zM137.6 151h.7v.1h-.5v.3h.5v.1h-.5v.4h.5v.1h-.7zM138.5 151h.2l.4 .8v-.8h.1v1h-.1l-.5-.9v.9h-.1zM139.8 151h.9v.1h-.4v.9h-.1v-.9h-.4zM140.9 151.1a.48 .48 0 0 1 .6 .1 .48 .48 0 0 1 0 .6 .48 .48 0 0 1-.7 0l-.1-.3zM141 151.2a.4 .4 0 0 0-.1 .5 .4 .4 0 0 0 .4 .2 .39 .39 0 0 0 .2-.6 .39 .39 0 0 0-.5-.1zM141.9 151h.2a.33 .33 0 0 1 .4 .4 .33 .33 0 0 1-.5 .2v.4h-.1zM142 151.1v.4a.24 .24 0 0 0 .4-.2 .24 .24 0 0 0-.4-.2z"/>
<circle cx="120.3" cy="103.2" r=".33"/>
<circle cx="164.3" cy="113.1" r=".58"/>
<circle cx="164.3" cy="110.5" r=".58"/>
<circle cx="164.3" cy="107.9" r=".58"/>
<circle cx="166" cy="113.1" r=".58"/>
<circle cx="166" cy="110.5" r=".58"/>
<circle cx="166" cy="107.9" r=".58"/>
<circle cx="189.9" cy="115.7" r=".58"/>
<circle cx="189.9" cy="113.1" r=".58"/>
<circle cx="189.9" cy="110.5" r=".58"/>
<circle cx="191.5" cy="113.1" r=".58"/>
<circle cx="191.5" cy="115.7" r=".58"/>
<circle cx="191.5" cy="110.5" r=".58"/>
<circle cx="230.8" cy="105" r=".97"/>
<circle cx="233.3" cy="105" r=".97"/>
<circle cx="234.1" cy="118.6" r=".42"/>
<circle cx="234.1" cy="112.4" r=".42"/>
<circle cx="237.5" cy="111" r=".81"/>
<circle cx="237.5" cy="107.8" r=".81"/>
<circle cx="237.5" cy="104.5" r=".81"/>
<circle cx="242.4" cy="111" r=".81"/>
<circle cx="242.4" cy="107.8" r=".81"/>
<circle cx="242.4" cy="104.5" r=".81"/>
<circle cx="245.5" cy="119.6" r=".52"/>
<circle cx="247.1" cy="119.6" r=".52"/>
<circle cx="247.6" cy="115.7" r=".81"/>
<circle cx="247.6" cy="112.4" r=".81"/>
<circle cx="249.2" cy="110.8" r=".81"/>
<circle cx="249.2" cy="114" r=".81"/>
<circle cx="249.8" cy="108.9" r=".65"/>
<circle cx="249.8" cy="103.1" r=".64"/>
<circle cx="250.8" cy="115.7" r=".81"/>
<circle cx="250.8" cy="112.4" r=".81"/>
<circle cx="251.1" cy="107" r=".65"/>
<circle cx="251.1" cy="105" r=".65"/>
<circle cx="252.8" cy="119.7" r=".33"/>
<circle cx="190.5" cy="121.6" r=".52"/>
<circle cx="191.8" cy="121.6" r=".52"/>
<circle cx="237.5" cy="120.7" r=".81"/>
<circle cx="242.4" cy="120.7" r=".81"/>
<circle cx="246.3" cy="120.8" r=".52"/>
</g>
<text font-size="7.4" x="229.1" y="107.7">J9</text>
<text font-size="7.1" x="249.2" y="108.5">J11</text>
<g font-size="5.9">
<text x="229.7" y="114.6">C9</text>
<text x="229.8" y="120.7">C8</text>
</g>
<g font-size="3.2">
<text x="191.9" y="109.5" transform="rotate(-90 191.9 109.5)">J4x1</text>
<text x="166.3" y="117.3" transform="rotate(-90 166.3 117.3)">J8x1</text>
<text x="244.4" y="121.1">U6</text>
</g>
<g font-size="2.1">
<text x="177.2" y="106.4">MT1</text>
<text x="163.3" y="108.7">J5</text>
<text x="163.3" y="111.2">J6</text>
<text x="163.3" y="113.8">J7</text>
<text x="188.8" y="113.8">J2</text>
<text x="188.8" y="111.2">J3</text>
<text x="188.8" y="116.4">J1</text>
</g>
<g font-size="2">
<text x="100.7" y="137.2" transform="rotate(90 100.7 137.2)">Y</text>
<text x="102.9" y="140.8">X</text>
</g>
<text font-size="1.6" x="170.6" y="103.9">COVIDIEN</text>
<g font-size="1.3">
<text x="189.2" y="103.7">Powerpack2 Board, 10106054 Rev A</text>
<text x="119.8" y="119.5" transform="rotate(90 119.8 119.5)">L1</text>
</g>
<g font-size="1">
<text x="177.2" y="106">MT1</text>
<text x="239.6" y="103.3">RL1</text>
<text x="167.3" y="108.1">J5</text>
<text x="167.3" y="113.3">J7</text>
<text x="167.3" y="110.7">J6</text>
<text x="192.9" y="113.3">J2</text>
<text x="193" y="111.2">J3</text>
<text x="193.1" y="108.3">J4</text>
<text x="229.1" y="112.8">C9</text>
<text x="231.7" y="109.5">J9</text>
<text x="246.9" y="109.8">FL1</text>
<text x="167.2" y="115.7">J8</text>
<text x="193" y="115.9">J1</text>
<text x="229" y="119">C8</text>
<text x="248.4" y="119.2">U6</text>
</g>
<g font-size=".8">
<text x="131.3" y="105.6">+5V</text>
<text x="137.2" y="104">+VDC_PERM</text>
<text x="146.8" y="105.9">GND</text>
<text x="152.7" y="104.7">MCLR</text>
<text x="180.4" y="103.1">VBAT1_MEAS</text>
<text x="206.8" y="106.5">V_EN</text>
<text x="216.1" y="105.5">BP</text>
<text x="220.8" y="105.6">+5V</text>
<text x="129.9" y="113">BP_INFO</text>
<text x="145.1" y="111.9">ID_BAT_READ</text>
<text x="153.6" y="112.7">ID_BAT2</text>
<text x="153.6" y="111.5">FAN_EN</text>
<text x="157.4" y="113.9">TEMP_BAT2</text>
<text x="180.7" y="110.2">TEMP_BAT1</text>
<text x="205" y="109.8">GND</text>
<text x="210.4" y="113.5">V_CH</text>
<text x="219.6" y="109.8">V_DC_CHARGER</text>
<text x="133.6" y="116">GND</text>
<text x="144.5" y="118.3">CHG_BAT1</text>
<text x="146.3" y="115.5">PGD</text>
<text x="148.7" y="116.4">DISCHG_BAT1</text>
<text x="151.1" y="115.1">ID_BAT1</text>
<text x="154.4" y="117.2">AGND</text>
<text x="181.8" y="119">GND</text>
<text x="208.4" y="116.7">+3.0REF</text>
<text x="136.9" y="122.2">PGC</text>
<text x="144.6" y="122.3">GND</text>
<text x="146.7" y="120.8">CHG_BAT2</text>
<text x="152.4" y="120.3">DISCHG_BAT2</text>
<text x="165.6" y="120.8">TEMP_MEAS</text>
<text x="169.3" y="122.9">VBAT2_MEAS</text>
<text x="193.7" y="122.8">IBAT_MEAS</text>
</g>
<g font-size=".7">
<text x="145.2" y="109.5">RX RX</text>
<text x="145.3" y="110.7">TX TX</text>
</g>
</svg>
